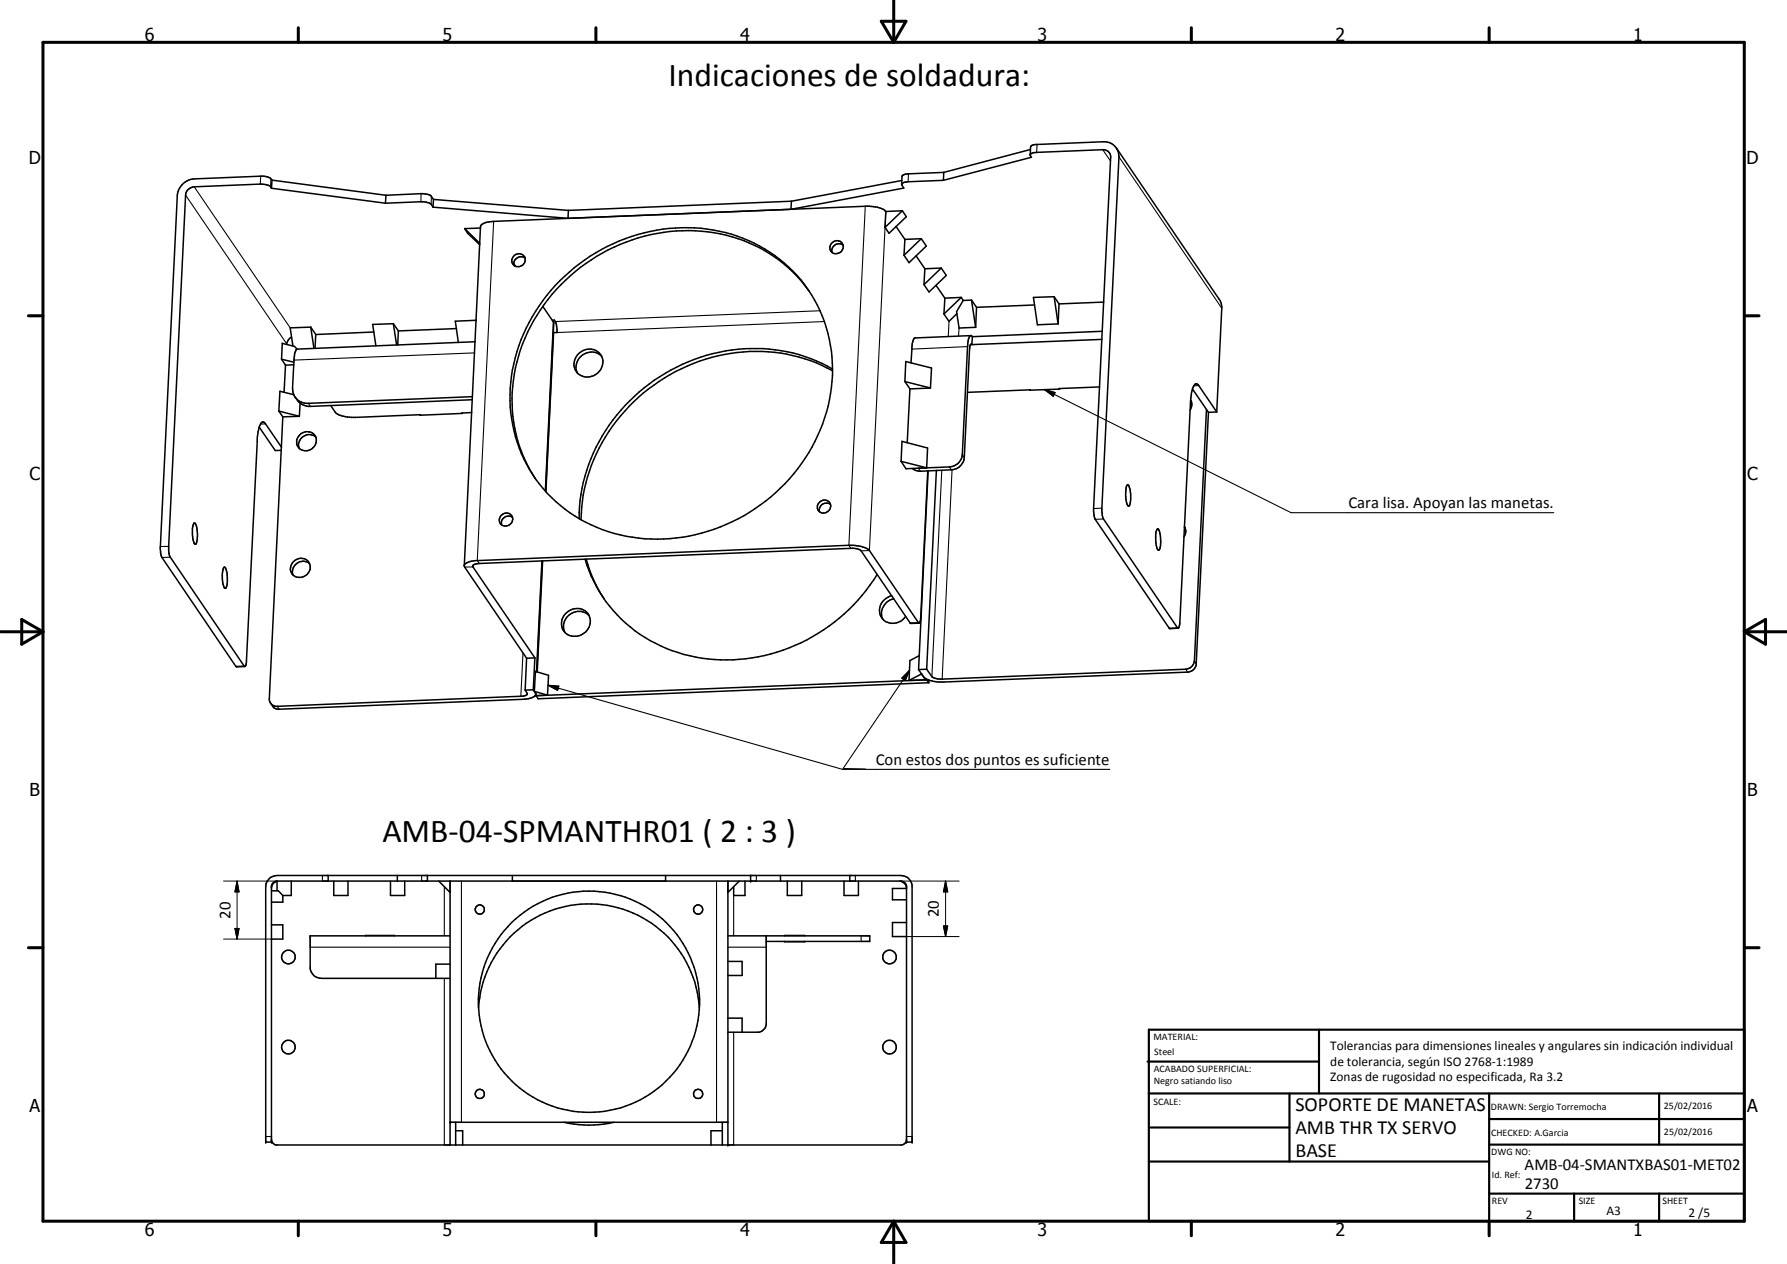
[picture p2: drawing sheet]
<svg xmlns="http://www.w3.org/2000/svg" width="420mm" height="297mm" viewBox="0 0 420 297" stroke-linecap="round" stroke-linejoin="round" font-family="sans-serif">
<g fill="none" stroke="#000" stroke-width=".35">
<path d="M242.3 35.1l-20.4 5.4M262.5 34.8l.5 1.2 .1 .9-4 82.5 .1 1.7 .2 .9 17.5 25.6 .3-.2 .2-.8 2.5-52.5M262.5 34.8l-.6-.6a3.4 3.4 0 0 0-2.5-.9l-16.4 .7-.4 .2-.3 .3-.1 1.9M262.5 34.8l24.6 36.4 .2 1.2-1.2 24.4M63.8 44.2a2.19 2.19 0 0 0-2.3-.9l-15.8 .6a2.18 2.18 0 0 0-2.1 1.9l-3.9 84 .3 1 17.6 25.8M63.8 44.2l26.8 3.6M64 42.3a2.74 2.74 0 0 0-2.7-.9l-15.5 .6a4.3 4.3 0 0 0-4.1 4l-4 82.8v1l.4 1.2 17.4 25.6M64 42.3l26.8 3.6M64 42.3l-.2 1.9M90.6 47.8l8.4-.4a2.75 2.75 0 0 1 2.8 1.3M90.8 45.9l8.2-.4a2.57 2.57 0 0 1 2.9 1.4M90.8 45.9l-.2 1.9"/>
<path d="M101.8 48.7l31.8 2.6v-1.9M101.9 46.9l31.7 2.5M101.9 46.9l-.1 1.8M109.3 53.7l.6 1.1 2.9 2.7M109.3 53.7l3.5 3.5M113 53.6l-3.7 .1M186.1 47.3l-52.5 2.1M195.5 57.1a1.54 1.54 0 0 1 2.7 .3 1.54 1.54 0 0 1-1.6 2.2 1.43 1.43 0 0 1-1.4-.8 1.43 1.43 0 0 1 .3-1.7zM198.2 57.6a1.68 1.68 0 0 0-1.9 0 1.68 1.68 0 0 0-.7 1.7M208.3 49.7a6.4 6.4 0 0 0-4.9-1.2l-87.3 3.5a3.4 3.4 0 0 0-3.1 1.2l-3.8 79.7M208.3 49.7l-.2 3.7M210.7 53.2l2.1 3.1"/>
<path d="M212 43.3l.5 .9-26.5 5 .1-1.9M212 42.4l-25.9 4.9M212.2 49.5l-4.1 3.9M212.2 49.5l-3.9 .2M212.2 49.5l.9 1.4-4.1 3.9-.9-1.4M212.8 56.3l-.3 3.7M216.6 56.1l-4.1 3.9M216.6 56.1l-3.8 .2M216.6 56.1l1.2 1.7-4.1 3.9-1.2-1.7M221.8 42.4l20.7-5.4-.3-.7 .9-.4 16.2-.7a1.72 1.72 0 0 1 1.8 1.8l-4 82.5 .2 2 .2 .5 17.4 25.6 .2 .1 1.9-.1M221.8 42.4l-8.3 .3a1.36 1.36 0 0 0-1.5 .6M221.9 40.5l-8.9 .4-.9 .4-.1 2"/>
<path d="M221.9 40.5l-.1 1.9M68.5 79.2l-.7 .7-.5 1M73.1 76.9l.7 5M73.1 76.9l1.1 1.7M73.1 76.9l-4.9 .1 .7 4.3M74.2 78.6l-.1 3.3M87.9 78l-13.7 .6M92.5 76.1l.7 5M92.5 76.1l1.2 1.7M92.5 76.1l-4.9 .1 .8 5.1M93.7 77.8l-.2 3.3M107.3 77.2l-13.6 .6"/>
<path d="M111.9 75.4v-.1l-4.9 .2 .8 5M120.8 60.2a1.52 1.52 0 0 1 2.4 0 1.52 1.52 0 0 1-.7 2.3 1.45 1.45 0 0 1-1.9-.4 1.45 1.45 0 0 1 .2-1.9zM120.8 62l.4 .6M123.4 60.6a1.68 1.68 0 0 0-1.8 0 1.68 1.68 0 0 0-.7 1.8M127.6 72l2.6 3.8-1.9 39.7M129.9 75.2a.93 .93 0 0 1 .9 1l.2 1.9h-.8l-1.9 37.5M131.6 66a41.3 41.3 0 0 1 40.4-11 33.2 33.2 0 0 1 22.7 40.4 41.9 41.9 0 0 1-47.5 30.6 33.3 33.3 0 0 1-25.7-43.3 41 41 0 0 1 10.1-16.7zM190.3 68.5a35.4 35.4 0 0 0-35.8-13.6 41.7 41.7 0 0 0-33.6 33 34 34 0 0 0 4.9 24.5M215.4 60.1l2.1 3.1M217.5 63.2l-.3 3.7M220.1 67.1l2.1 3M221.3 63l1.2 1.7-4.1 3.9-1.2-1.7"/>
<path d="M221.3 63l-4.1 3.9M221.3 63l-3.8 .2M222.2 70.1l-.3 3.7M225 73.7l-1.9 1.8-1.2-1.7M226 69.9l-4.1 3.9M226 69.9l-3.8 .2M226 69.9l.5 .7M226.5 70.6l-1.6 2.6 .6 3.9 3.9-.2M228.2 78.9l-13 .5a2.95 2.95 0 0 0-.8 2.6l-.2 3.3M228.2 78.9a2.92 2.92 0 0 0-.7 2.5l-1.2 25.4a3.1 3.1 0 0 1-3.1 2.9l-10.2 .5-1.1-1.8M228.2 78.9l.4 .2M228.4 70.5l1 6.4"/>
<path d="M228.4 70.5l-1.9 .1M228.4 70.5l1.2 1.7M228.6 79.1l-.1 1.9M229.6 72.2l-.2 4.7M243.2 71.7l-13.6 .5M247.9 69.7l.9 6.4M247.9 69.7l1.1 1.7M247.9 69.7l-4.9 .2 .9 6.4 4.9-.2M249 71.4l-.2 4.7M259.1 79.8l-30.6 1.2M259.2 77.9l-30.6 1.2M259.5 71l-10.5 .4"/>
<path d="M65.6 96.6l4.8 1.2M65.6 96.6l.9 1.4M66.2 84.4l2.9 .7M66.2 84.4l.9 1.4M66.5 98l-3.2 66.2a1.72 1.72 0 0 0 1.9 1.8l57.3-2.4a1.23 1.23 0 0 0 1.5-.6l-.5-.8M67.1 85.8l-.3 6.4M69.1 85.7l-2 .1M69.1 92.8l-3.3-.9-.2 4.7M69.4 93.3a3.9 3.9 0 0 0 3.6 2.2l38-1.6M69.8 82l-.6-.6-2.8-.7-.2 3.7M70.4 97.8l-3.9 .2M70.6 94.7l-.2 3.1"/>
<path d="M77.8 95.3l1 1.6a6.4 6.4 0 0 0 4.8 1.2l15.3-.6M108.7 97.1l-9.9 .5v-.1M110.9 96.9l-2.4 .2 .1 .1M111.7 80.3l-41.8 1.7-.3 .3-.3 .8-.5 8.1a3.5 3.5 0 0 0 3.7 3.6l38.6-1.6M136 83.1a3.2 3.2 0 0 1 4.2-.7 3.2 3.2 0 0 1 1.2 4 3.4 3.4 0 0 1-3 2.2 3.4 3.4 0 0 1-3.2-1.9 3.5 3.5 0 0 1 .8-3.6zM141.5 83.7a3.6 3.6 0 0 0-4.5-.3 3.6 3.6 0 0 0-1.3 4.2M195.7 86.7a38.1 38.1 0 0 0-33.8-1.7 40.9 40.9 0 0 0-25.7 35.4v1.5M195.7 87.1a39.1 39.1 0 0 0-39.5 1.7 40.4 40.4 0 0 0-19.6 33.3M212.8 89.7l6 1.5M212.8 89.7l1.1 1.7M212.8 89.7l.2-4.7 6 1.5-.2 4.7M213.9 91.4l-.6 12.7"/>
<path d="M218.8 91.2l-4.9 .2M228.5 81l-.1-.1-.2 .1-.2 1.2-1.3 25.3a3.1 3.1 0 0 1-3 2.9l-7.3 .3-1-.1-.9-.5M242.3 91.7l-14.8 .5M249.1 91.3v.1l-7 .2M258.5 90.9l-9.5 .4 .1 .1M279.9 94.1a6.5 6.5 0 0 1 1.2-3.9l.6 .2 4.4 6.4M279.9 94.1l.2 .2M279.9 94l.3 1-.4 1.4M280.4 91.4l3.7 5.5M283.7 96.2l-2.9 59.1a2.18 2.18 0 0 1-2 2l-57.3 2.3a3.7 3.7 0 0 1-2.4-.6l-1.2-1.7M284.1 96.9l-2.8 59.1a2.09 2.09 0 0 1-2.1 1.9l-57.3 2.4h-1.4l-2.2-.5M286.1 96.8l-2 .1"/>
<path d="M60.9 100.4l3.8 5.5 1.4-.1M66.2 105.1l-3.9-5.7a.52 .52 0 0 0-.9 0 9.5 9.5 0 0 0-.9 4.4l-2.6 51.8-.1 .7-.2 .3M70.5 102.2a2.23 2.23 0 0 1 3.6 .3 2.23 2.23 0 0 1-1.4 3.3 2.14 2.14 0 0 1-2.7-.9 2.14 2.14 0 0 1 .5-2.7zM74.2 102.7a2.46 2.46 0 0 0-2.9-.1 2.46 2.46 0 0 0-1 2.7M192.6 118.1a1.52 1.52 0 0 1 2.6 .2 1.52 1.52 0 0 1-1.2 2.2 1.42 1.42 0 0 1-1.7-.6 1.42 1.42 0 0 1 .3-1.8zM195.3 118.5a1.69 1.69 0 0 0-1.9 0 1.69 1.69 0 0 0-.7 1.8M212.1 103.7l6 1.6-.2 4.6-6-1.5zM218.1 110.7l-1.6 34.4-.2 1.1-.2 .2M218.2 110.7l-2.2 46.7M220.2 110.5l-2.3 46.8M265 114h.1a2.17 2.17 0 0 1 .7 2v2.1l-.2 .6-.2 .2a2.39 2.39 0 0 1-.7-2.2v-1.5zM45.5 123l.3-.1a5.8 5.8 0 0 1 .2 5 1.85 1.85 0 0 1-.7-1.9l-.1-1.8z"/>
<path d="M52.6 133.4l.2-.1 .2 .1 .4 1.2 .1 2.2a1.37 1.37 0 0 1-.6 1.5l-.1-.1a5.8 5.8 0 0 1-.4-4zM69 132a2.22 2.22 0 0 1 3.6 0 2.22 2.22 0 0 1-1 3.4 2.16 2.16 0 0 1-2.9-.5 2.16 2.16 0 0 1 .3-2.9zM72.8 132.5a2.46 2.46 0 0 0-2.9-.2 2.46 2.46 0 0 0-1 2.8M117.8 121.2a1.55 1.55 0 0 1 2.7 .2 1.55 1.55 0 0 1-1.6 2.2 1.43 1.43 0 0 1-1.4-.8 1.43 1.43 0 0 1 .3-1.6zM120.5 121.6a1.65 1.65 0 0 0-1.9 0 1.65 1.65 0 0 0-.7 1.7M127.5 131.8l-1.3 26.1M127.6 131.8l-1.3 26.1M137.6 131.4a32.9 32.9 0 0 0 26 23 41.7 41.7 0 0 0 42.6-19.4M137.8 131.4l1.8 4.9 2.5 4.5M209.7 140a3.4 3.4 0 0 0-2.2 5.5M272.1 124.3h.1a5.7 5.7 0 0 1 .6 4.2l-.4 .8a1.38 1.38 0 0 1-.6-1.5l-.1-2.2zM278.5 123.9l.2 .2"/>
<path d="M278.5 123.7l.3 1.3-.4 1.2M55.5 156.6l.1 .1M57.6 156.6l-2 .1M123.8 154.7l-.3 7.5M125.8 154.6l-2 .1M125.8 154.6l-.4 7.5M132.8 144.4a3.4 3.4 0 0 1 5.6 .1 3.5 3.5 0 0 1-1.4 4.5 3.5 3.5 0 0 1-4.6-1 3.4 3.4 0 0 1 .4-3.6zM138.5 144.7a3.6 3.6 0 0 0-4.4-.4 3.6 3.6 0 0 0-1.3 4.3M210.1 140.7a3.5 3.5 0 0 0-2.6 4.8M212.9 144.9a3.5 3.5 0 0 1-5.4 .6M216 157.4l1.1 1.6 .6 .6 .6 .2M216.1 146.4l-11.7-17a6.9 6.9 0 0 0-4.8-1.3l-87.4 3.6a3.9 3.9 0 0 0-3 1.1l.1 .5 14.5 21.4"/>
<path d="M216.1 146.4l-1.9 .1-.2-.1-11.5-16.9-.3-.3-1.1-.3-88.4 3.5a1.29 1.29 0 0 0-1.5 .7l14.6 21.5M216.1 154.1l-2.2 1.1-.2 4.7M217.6 159.8l-.9-1.4-3 1.5M217.6 159.8l-3.9 .1M217.6 159.5v.3M217.9 157.3l-1.9 .1M217.9 159.8l-91.8 3.7 .4 .7 91.9-3.8M217.9 159.8l.5 .6M217.9 159.6v.2M218.4 159.8v.6M125.4 162.1l.5 .7M125.4 162.1l-1.9 .1"/>
<path d="M125.6 162.5l3.1 .9M125.6 162.5l.3 .3M125.6 162.5l.3-4.7 3.1 .9-.3 4.7M125.9 162.8l.1 .4-.2 .3 2.9-.1M125.9 162.9a1.14 1.14 0 0 1-1.3 1.2l-1.7 .2-57.3 2.4-1.1-.3-.9-1.2M63.8 209.3h1.6l1.1 1.1M63.8 217.3h2.7v3.4h-2.7M65.1 207.1l-.9 .4-.4 .7v60.2h-1.3v-60a2.67 2.67 0 0 1 2.6-2.7h146.7a2.65 2.65 0 0 1 2.6 2.3v60.4h-1.3v-60.2l-.3-.7-1-.4M65.1 207.1l-.5 .2-.4 .4-.4 .7M65.1 207.1h146.7M65.1 207.1v2.2M66.5 210.4v1.6h-2.7"/>
<path d="M68.5 207.1v3.3h-2M77.2 205.7v1.4M78.5 207.1v3.3h3.3v-3.3M86 219.9h6.7M91.8 207.1v3.3h3.4v-3.3M93.4 205.7v1.4M100.5 205.7v1.4M103.2 207.1l2.6 2.6M105.8 207.1v62M105.8 219.9h-32.9v7.7a2.62 2.62 0 0 0 2.7 2.3h30.2M120.5 205.7v1.4M156.5 205.7v1.4"/>
<path d="M171.1 207.1v62M171.1 219.9h33.4v1.3h-24.3M173.8 207.1l-2.7 2.6M175.2 207.1v3.3h-2.7v-2M176.5 205.7v1.4M180.2 219.9v20.7a2.2 2.2 0 0 1-1.7 2h-7.4M183.5 205.7v1.4M184.4 219.9h4.8M185.1 207.1v3.3h3.4v-3.3M198.4 207.1v3.3h3.4v-3.3M199.8 205.7v1.4M211.5 207.1h.3"/>
<path d="M211.8 207.1l1 .6 .3 .7M213.1 216.8h-3.3v3.3h3.3M213.1 208.8h-3.3v2.7h3.3M105.8 226.6h-3.3v3.3M112.5 236.9a26 26 0 0 1 26-24.5 26 26 0 0 1 25.9 24.5M171.1 225.9h3.4v3.3h-3.4M171.1 239.3h3.4v3.3M184.4 221.2h4.8M63.8 268l.4 .7 .7 .4h147.2l.7-.4 .3-.7M105.8 263.7h65.3M107.1 263.7v5.4M107.1 265.7h1.7v3.4"/>
<path d="M132.6 263.7a25.7 25.7 0 0 0 11.7 0M169.8 263.7v5.4M169.8 265.7h-2.6v3.4"/>
<circle cx="112.8" cy="213.7" r="1.08"/>
<circle cx="164.1" cy="213.7" r="1.08"/>
<circle cx="67.8" cy="224.9" r="1.61"/>
<circle cx="138.5" cy="235.4" r="26"/>
<circle cx="209.1" cy="224.9" r="1.6"/>
<circle cx="67.8" cy="246.1" r="1.6"/>
<circle cx="112.8" cy="257.1" r="1.09"/>
<circle cx="164.1" cy="257.1" r="1.1"/>
<circle cx="209.1" cy="246.1" r="1.6"/>
</g>
<g fill="none" stroke="#000" stroke-width=".25">
<path d="M243.8 34l-.1 1.8M259.3 35.2l1.8 2.6M263.1 36.9l24.2 35.5M43.6 45.8l23.8 35M45.7 43.9l22.5 33.1M61.3 41.4l-.1 1.9M63.7 42l-.1 1.9M99 45.5v1.9M101.4 46.1v1.9M116.1 52l-3.9 79.7 .5 .7M203.4 48.5l-3.8 79.6 .5 .8M208.3 49.7l-3.9 79.7-1.9 .1"/>
<path d="M213.6 40.9l-.1 1.8M130.1 75.6l-1.9 39.8M192.8 73l-62.2 2.6M193.8 75.6l-62.8 2.5M223.1 75.5l-.1 3.6M225.5 77.1l-.1 1.9M62.4 99.6l-1.2 .1M72.5 94.8l.5 .7M111.6 82.9l-42.5 1.7M227.5 81.4l-13.1 .6M228.5 81h-.3M245.6 91.6l2.5 .6-.5 .9z"/>
<path d="M245.6 91.6l58 28.9h61.7M281.8 90.6l-1.1 .1M215.9 110l.5 .7M221.4 110.5l-2.3 48.5M223.2 109.7l.5 .7M223.8 110.4l-2.3 49.2M226.3 106.8l.4 .7M259.1 119.4l-2 .1M39.7 128.4h-2M40 130.9l-1.9 .1M111.2 132.8v.4l-1.9 .1M127.4 131.8l-1.3 26.1"/>
<path d="M259.4 122h-1.9M57.4 156.5l-2 .1M123 153.4l-.5 10.2M212 159.3l1.8-1.7-1 2.3zM213.8 157.6l-15.6 23 5.3 .1M213.8 157.6l-1 2.3-.8-.6zM215.9 146.3l-1.9 .1M276.8 147.5l-1.9 .1M278.8 157.3l.4 .6M280.8 155.3l.5 .7M65.2 166l.4 .7M128.9 161l2.5 .2-.3 1z"/>
<path d="M128.9 161l69.2 19.8h62.8M75.8 205.7v1.4M99.1 205.7v1.4M104.5 208.4v11.5M108.5 207.1v56.6M168.5 207.1v56.6M172.5 210.4v9.5M177.8 205.7v1.4M201.1 205.7v1.4M202.5 219.9v1.3M72.9 222.6h32.9M104.5 229.9v39.2"/>
<path d="M171.1 222.6h9.1M172.5 242.6v26.5M62.5 267.1h1.3M213.1 267.1h1.3"/>
</g>
<g fill="#000">
<circle cx="176.5" cy="205.7" r=".18"/>
<circle cx="176.5" cy="207.1" r=".18"/>
<circle cx="62.5" cy="268.4" r=".18"/>
<circle cx="63.8" cy="268.4" r=".18"/>
<circle cx="105.8" cy="263.7" r=".18"/>
<circle cx="171.1" cy="269.1" r=".18"/>
<circle cx="213.1" cy="268.4" r=".18"/>
<circle cx="214.4" cy="268.4" r=".18"/>
</g>
<g fill="none" stroke="#000" stroke-width=".71">
<path d="M10.1 9.9h400v277.1h-400zM70.1 6.5v3.4M140.1 6.5v3.4M207.2 5h5.8l-2.9 4.9zM210.1 0v9.9M280.1 6.5v3.4M350.1 6.5v3.4M6.7 74.2h3.4M410.1 74.2h3.5M.1 148.5h10M5.1 145.6l5 2.9-5 2.9zM410.1 148.5h10"/>
<path d="M410.1 148.5l5-2.9v5.8zM6.7 222.7h3.4M410.1 222.7h3.5M70.1 287v3.4M140.1 287v3.4M210.1 287v10M210.1 287l2.9 5h-5.8zM280.1 287v3.4M350.1 287v3.4"/>
</g>
<g fill="none" stroke="#000" stroke-width=".51">
<path d="M269.8 249.5h40.3M270.1 242h140v45h-140zM270.1 257h140M303.2 257v16M310.1 242v15M350.1 257v30M390.1 257v12M270.1 265h33.1M270.1 273h80M350.1 269h60M350.1 263h60M350.1 280.5h60"/>
<path d="M370.1 280.5v6.5M390.1 280.5v6.5"/>
</g>
<path d="M52.6 207.1h12.5M55.2 218.2h1l-.5 2.5zM55.7 207.1l.5 2.5h-1zM55.7 207.1v13.6M211.8 207.1h13.7M221.8 217.6h1l-.5 2.5zM222.3 207.1l.5 2.5h-1zM222.3 207.1v13M52.6 220.7h11.2M213.1 220.1h12.4" fill="none" stroke="#000" stroke-width=".24"/>
<path d="M245.6 91.6l2.5 .6-.5 .9zM212 159.3l1.8-1.7-1 2.3zM128.9 161l2.5 .2-.3 1zM55.2 218.2h1l-.5 2.5zM55.7 207.1l.5 2.5h-1zM221.8 217.6h1l-.5 2.5zM222.3 207.1l.5 2.5h-1z" fill="#000"/>
<g font-size="7.9">
<text x="157.2" y="20.2">Indicaciones de soldadura:</text>
<text x="89.9" y="197.9">AMB-04-SPMANTHR01 ( 2 : 3 )</text>
</g>
<g font-size="4.7">
<text x="304.6" y="261.1">SOPORTE DE MANETAS</text>
<text x="304.6" y="266.5">AMB THR TX SERVO</text>
<text x="304.6" y="271.9">BASE</text>
</g>
<g font-size="4.2">
<text x="34" y="9.6">6</text>
<text x="104" y="9.6">5</text>
<text x="174" y="9.6">4</text>
<text x="244" y="9.6">3</text>
<text x="314" y="9.6">2</text>
<text x="384" y="9.6">1</text>
<text x="6.8" y="38.7">D</text>
<text x="410.6" y="38.7">D</text>
<text x="7" y="112.9">C</text>
<text x="410.8" y="112.9">C</text>
<text x="7" y="187.1">B</text>
<text x="410.8" y="187.1">B</text>
<text x="7" y="261.4">A</text>
<text x="410.8" y="261.4">A</text>
<text x="34" y="290.4">6</text>
<text x="104" y="290.4">5</text>
<text x="174" y="290.4">4</text>
<text x="244" y="290.4">3</text>
<text x="314" y="290.4">2</text>
<text x="384" y="290.4">1</text>
</g>
<g font-size="3.9">
<text x="317" y="119.4">Cara lisa. Apoyan las manetas.</text>
<text x="205.9" y="179.7">Con estos dos puntos es suficiente</text>
<text x="54.2" y="215.9" transform="rotate(-90 54.2 215.9)">20</text>
<text x="220.8" y="215.6" transform="rotate(-90 220.8 215.6)">20</text>
<text x="358.5" y="275">AMB-04-SMANTXBAS01-MET02</text>
<text x="358.5" y="279.4">2730</text>
</g>
<g font-size="3.1">
<text x="312.7" y="246.8">Tolerancias para dimensiones lineales y angulares sin indicación individual</text>
<text x="312.7" y="250.4">de tolerancia, según ISO 2768-1:1989</text>
<text x="312.7" y="254">Zonas de rugosidad no especificada, Ra 3.2</text>
<text x="358.7" y="286.5">2</text>
<text x="377.7" y="285.6">A3</text>
<text x="397" y="285.9">2 /5</text>
</g>
<g font-size="2.4">
<text x="271.2" y="244.4">MATERIAL:</text>
<text x="271.3" y="252">ACABADO SUPERFICIAL:</text>
<text x="271.4" y="247.9">Steel</text>
<text x="271.3" y="254.6">Negro satiando liso</text>
<text x="271.2" y="259.7">SCALE:</text>
<text x="350.6" y="260.8">DRAWN: Sergio Torremocha</text>
<text x="391.2" y="260.6">25/02/2016</text>
<text x="350.6" y="267">CHECKED: A.Garcia</text>
<text x="391.2" y="266.7">25/02/2016</text>
<text x="350.6" y="271.4">DWG NO:</text>
<text x="350.8" y="276.9">Id. Ref:</text>
<text x="350.8" y="282.8">REV</text>
<text x="371.2" y="282.9">SIZE</text>
<text x="390.9" y="282.9">SHEET</text>
</g>
</svg>
